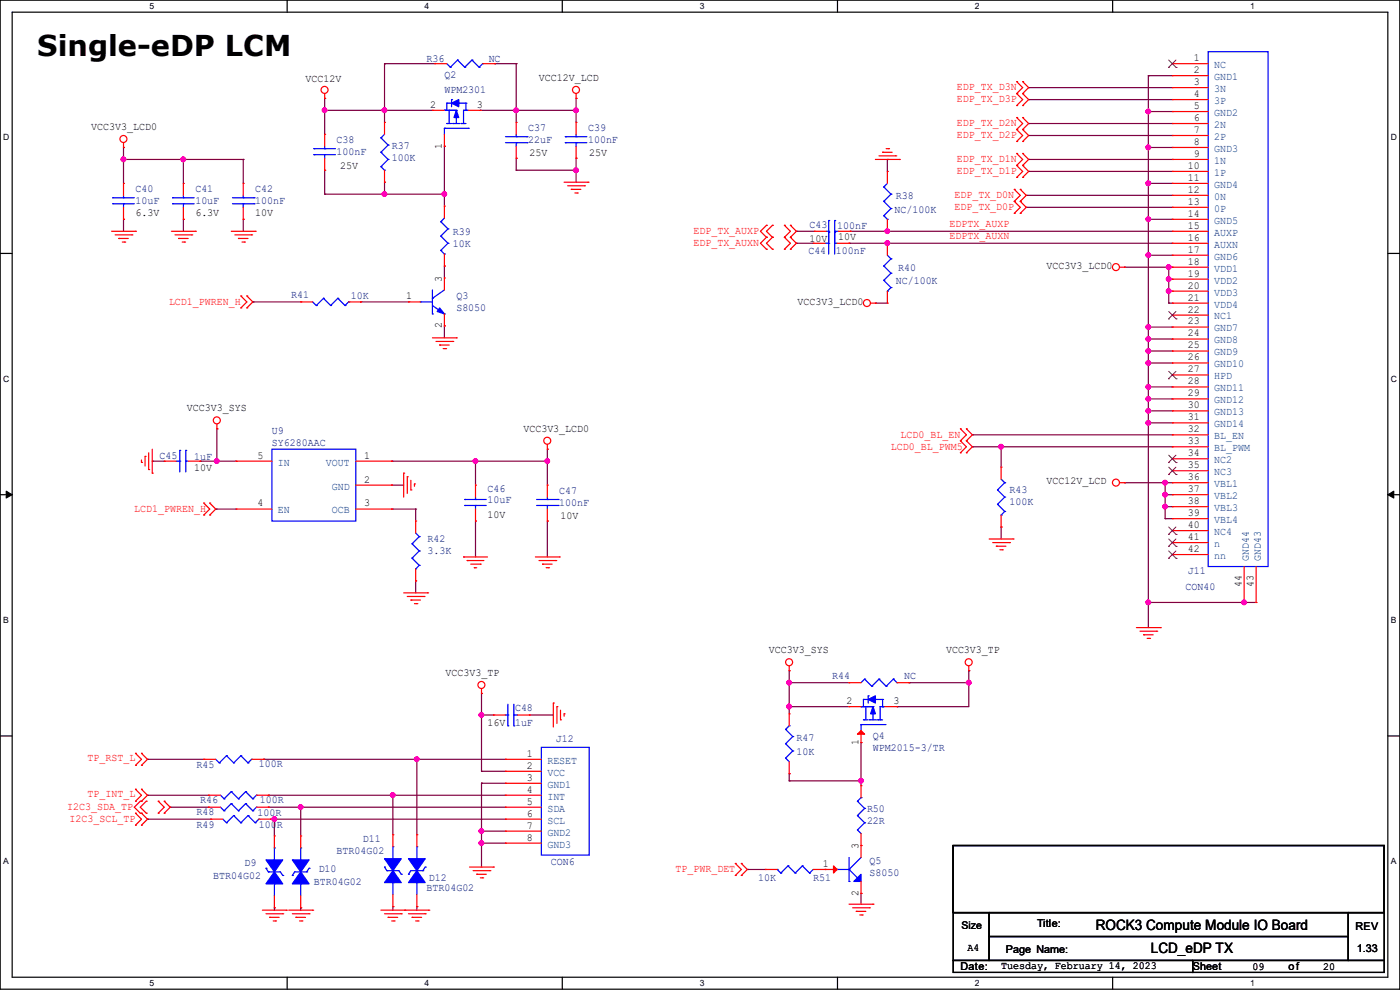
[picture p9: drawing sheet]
<svg xmlns="http://www.w3.org/2000/svg" width="297mm" height="210mm" viewBox="0 0 297 210" stroke-linecap="round" stroke-linejoin="round" font-family="sans-serif">
<path d="M0 0h297v209.8h-297zM2.6 2.6h291.8v204.7h-291.8z" fill="none" stroke="#000" stroke-width=".25"/>
<g fill="#fff">
<path d="M31.7 .3h1v2h-1z"/>
<path d="M31.7 207.6h1v1.9h-1z"/>
</g>
<path d="M60.9 0v2.6M60.9 207.3v2.5" fill="none" stroke="#000" stroke-width=".25"/>
<g fill="#fff">
<path d="M90.1 .3h1v2h-1z"/>
<path d="M90.1 207.6h1v1.9h-1z"/>
</g>
<path d="M119.3 0v2.6M119.3 207.3v2.5" fill="none" stroke="#000" stroke-width=".25"/>
<g fill="#fff">
<path d="M148.5 .3h.9v2h-.9z"/>
<path d="M148.5 207.6h.9v1.9h-.9z"/>
</g>
<path d="M177.7 0v2.6M177.7 207.3v2.5" fill="none" stroke="#000" stroke-width=".25"/>
<g fill="#fff">
<path d="M206.8 .3h1v2h-1z"/>
<path d="M206.8 207.6h1v1.9h-1z"/>
</g>
<path d="M236.1 0v2.6M236.1 207.3v2.5" fill="none" stroke="#000" stroke-width=".25"/>
<g fill="#fff">
<path d="M265.2 .3h1v2h-1z"/>
<path d="M265.2 207.6h1v1.9h-1z"/>
<path d="M.7 28.2h1.2v1.9h-1.2z"/>
<path d="M295.1 28.2h1.2v1.9h-1.2z"/>
<path d="M.7 79.3h1.2v2h-1.2z"/>
<path d="M295.1 79.3h1.2v2h-1.2z"/>
</g>
<path d="M0 53.8h2.6M294.4 53.8h2.6" fill="none" stroke="#000" stroke-width=".25"/>
<g fill="#fff">
<path d="M.7 130.5h1.2v2h-1.2z"/>
<path d="M295.1 130.5h1.1v2h-1.1z"/>
</g>
<path d="M0 104.9h2.6M294.4 104.9h2.6" fill="none" stroke="#000" stroke-width=".25"/>
<path d="M1.3 104.2l1.3 .7-1.3 .8zM294.4 104.9l1.3-.7v1.5z" fill="#000" stroke="#000" stroke-width=".21"/>
<g fill="#fff">
<path d="M.7 181.7h1.2v2h-1.2z"/>
<path d="M295.1 181.7h1.1v2h-1.1z"/>
</g>
<path d="M0 156.1h2.6M294.4 156.1h2.6M202.2 179.4h91.5v14.2h-91.5zM202.2 193.6h7.6v10.2h-7.6zM209.8 193.6h76.2v5.1h-76.2zM209.8 198.7h76.2v5.1h-76.2zM286 193.6h7.7v10.2h-7.7zM202.2 203.8h50.8v2.5h-50.8zM253 203.8h40.7v2.5h-40.7z" fill="none" stroke="#000" stroke-width=".25"/>
<g fill="none" stroke="#800040" stroke-width=".25">
<path d="M81.6 13.5h.1M81.6 13.5v12.5M81.6 13.5h10.6M104.9 13.5h.1M104.9 13.5h4.6M109.5 13.5h.1M109.5 13.5v12.5M218.2 18.6h.1M218.2 18.6h30.5M243.6 16h.1M243.6 16h5.1M243.6 16v117.1"/>
<path d="M26.2 31.3h.1M26.2 33.8h.1M26.2 31.3v7.6M26.2 33.8h25.4M38.9 33.8h.1M38.9 33.8v5.1M51.6 33.8h.1M51.6 33.8v5.1M68.9 36.1h.1M68.9 20.9h.1M68.9 23.4h.1M68.9 20.9v7.6"/>
<path d="M68.9 36.1v5.1M68.9 23.4h22.8M81.6 38.7h.1M81.6 23.4h.1M81.6 38.7v2.5M94.3 31h.1M94.3 31v12.7M101.9 23.4h.1M101.9 23.4h20.3M109.5 36.1h.1M109.5 23.4h.1M109.5 33.6h.1"/>
<path d="M109.5 36.1h12.7M109.5 33.6v2.5M122.2 33.6h.1M122.2 20.9h.1M122.2 23.4h.1M122.2 36.1h.1M122.2 20.9v5.1M122.2 33.6v5.1M188.3 33.8h.1M188.3 33.8v2.6M218.2 33.8h.1M218.2 36.4h.1"/>
<path d="M218.2 26.2h.1M218.2 28.7h.1M218.2 21.1h.1M218.2 33.8h30.5M218.2 36.4h30.5M218.2 26.2h30.5M218.2 28.7h30.5M218.2 21.1h30.5M243.6 38.9h.1M243.6 31.3h.1M243.6 23.7h.1M243.6 38.9h5.1"/>
<path d="M243.6 31.3h5.1M243.6 23.7h5.1M26.2 46.5h.1M26.2 46.5v2.6M38.9 46.5h.1M38.9 46.5v2.6M51.6 46.5h.1M51.6 46.5v2.6M68.9 41.2h.1M68.9 41.2h25.4M81.6 41.2h.1M94.3 41.2h.1"/>
<path d="M94.3 56.4h.1M94.3 56.4v2.6M169 51.6h.1M169 49.1h.1M169 49.1h3.8M169 51.6h3.5M180.1 51.6h.1M180.1 51.6h68.6M180.4 49.1h.1M180.4 49.1h68.3M188.3 49.1h.1M188.3 51.6h.1"/>
<path d="M217.7 41.4h.1M217.7 44h.1M217.7 41.4h31M217.7 44h31M238.5 56.7h.1M238.5 56.7h10.2M243.6 54.1h.1M243.6 46.5h.1M243.6 54.1h5.1M243.6 46.5h5.1M247.9 56.7h.1M247.9 59.2h.1"/>
<path d="M247.9 56.7v7.6M247.9 59.2h.8M53.6 64.1h.1M53.6 64.1h10.2M76.5 64.1h.1M76.5 64.1h10.2M94.3 69.1h.1M94.3 69.1v2.6M185.7 64.3h.1M185.7 64.3h2.6M243.6 77h.1M243.6 74.5h.1"/>
<path d="M243.6 71.9h.1M243.6 69.4h.1M243.6 77h5.1M243.6 74.5h5.1M243.6 71.9h5.1M243.6 69.4h5.1M247.9 61.8h.1M247.9 64.3h.1M247.9 64.3h.8M247.9 61.8h.8M32.3 97.8h.1M32.3 97.8h2.5"/>
<path d="M42.5 97.8h.1M42.5 97.8h7.6M46 91h.1M46 97.8h.1M46 91v6.8M83.1 97.8h.1M83.1 97.8h33M100.9 97.8h.1M100.9 97.8v5.1M116.1 95.3h.1M116.1 97.8h.1M116.1 95.3v7.6"/>
<path d="M206.3 94.8h.1M206.3 92.2h.1M206.3 94.8h42.4M206.3 92.2h42.4M212.4 94.8h.1M212.4 94.8v4.3M243.6 89.7h.1M243.6 87.2h.1M243.6 84.6h.1M243.6 82.1h.1M243.6 89.7h5.1M243.6 87.2h5.1"/>
<path d="M243.6 84.6h5.1M243.6 82.1h5.1M45.8 108h.1M45.8 108h4.3M83.1 108h.1M83.1 102.9h.1M83.1 108h5.1M83.1 102.9h2.5M88.2 108h.1M88.2 108v2.5M100.9 110.5h.1M100.9 110.5v7.7"/>
<path d="M116.1 110.5h.1M116.1 110.5v7.7M212.4 111.8h.1M212.4 111.8v2.5M238.5 102.4h.1M238.5 102.4h10.2M247.2 102.4h.1M247.2 104.9h.1M247.2 107.5h.1M247.2 110h.1M247.2 102.4v7.6M247.2 104.9h1.5"/>
<path d="M247.2 107.5h1.5M247.2 110h1.5M88.2 123.2h.1M88.2 123.2v2.6M243.6 127.8h.1M243.6 127.8h22.9M263.9 127.8h.1M102.2 147.1h.1M102.2 151.7h.1M102.2 147.1v16.5M102.2 151.7h2.5M112.3 151.7h.1"/>
<path d="M112.3 151.7h5.1M167.4 144.8h.1M167.4 142.3h.1M167.4 149.9h.1M167.4 144.8h12.7M167.4 142.3v9.1M167.4 149.9h12.7M182.7 157.5h.1M182.7 157.5v9.2M190.3 149.9h.1M192.8 144.8h.1M192.8 144.8h12.7"/>
<path d="M205.5 144.8h.1M205.5 142.3h.1M205.5 142.3v7.6h-15.2M31.3 161.1h.1M31.3 168.7h.1M31.3 173.8h.1M31.3 161.1h11.9M31.3 168.7h12.9M31.3 173.8h13.4M36.1 171.2h.1M36.1 171.2h8.1M55.9 161.1h.1"/>
<path d="M55.9 161.1h51.3M56.9 171.2h.1M56.9 168.7h.1M56.9 168.7h50.3M56.9 171.2h50.3M57.4 173.8h.1M57.4 173.8h49.8M58.2 173.8h.1M58.2 173.8v3.5M63.8 171.2h.1M63.8 171.2v6.1M83.4 168.7h.1"/>
<path d="M83.4 168.7v8.4M88.4 161.1h.1M88.4 161.1v16M102.2 166.2h.1M102.2 163.6h.1M102.2 178.9h.1M102.2 176.3h.1M102.2 166.2v17.7M102.2 166.2h5M102.2 163.6h5M102.2 178.9h5M102.2 176.3h5"/>
<path d="M167.4 164.1h.1M167.4 165.7h.1M167.4 164.1v1.6M167.4 165.7h15.3M182.7 165.7h.1M58.2 192.6h.1M58.2 192.6v.5M63.8 192.6h.1M63.8 192.6v.5M83.4 192.3h.1M83.4 192.3v.8M88.4 192.3h.1"/>
<path d="M88.4 192.3v.8M158.5 184.4h.1M158.5 184.4h3.8M182.7 189.5h.1M182.7 189.5v2.3"/>
</g>
<g fill="#f0f" stroke="#f0f" stroke-width=".25">
<circle cx="26.2" cy="33.8" r=".49"/>
<circle cx="38.9" cy="33.8" r=".49"/>
<circle cx="188.2" cy="49" r=".49"/>
<circle cx="188.2" cy="51.6" r=".49"/>
<circle cx="247.2" cy="102.4" r=".49"/>
<circle cx="247.2" cy="107.5" r=".49"/>
<circle cx="247.2" cy="104.9" r=".49"/>
<circle cx="243.6" cy="127.8" r=".49"/>
<circle cx="243.6" cy="89.7" r=".49"/>
<circle cx="243.6" cy="87.1" r=".49"/>
<circle cx="243.6" cy="84.6" r=".49"/>
<circle cx="243.6" cy="82.1" r=".49"/>
<circle cx="243.6" cy="77" r=".49"/>
<circle cx="243.6" cy="74.4" r=".49"/>
<circle cx="243.6" cy="71.9" r=".49"/>
<circle cx="243.6" cy="69.4" r=".49"/>
<circle cx="243.6" cy="54.1" r=".49"/>
<circle cx="243.6" cy="46.5" r=".49"/>
<circle cx="243.6" cy="38.9" r=".49"/>
<circle cx="243.6" cy="31.3" r=".49"/>
<circle cx="243.6" cy="23.6" r=".49"/>
<circle cx="212.4" cy="94.8" r=".49"/>
<circle cx="46" cy="97.8" r=".49"/>
<circle cx="116.1" cy="97.8" r=".49"/>
<circle cx="100.9" cy="97.8" r=".49"/>
<circle cx="263.9" cy="127.8" r=".49"/>
<circle cx="122.2" cy="36.1" r=".49"/>
<circle cx="94.3" cy="41.2" r=".49"/>
<circle cx="81.6" cy="23.4" r=".49"/>
<circle cx="68.9" cy="23.4" r=".49"/>
<circle cx="81.6" cy="41.2" r=".49"/>
<circle cx="122.2" cy="23.4" r=".49"/>
<circle cx="109.5" cy="23.4" r=".49"/>
<circle cx="102.1" cy="176.3" r=".49"/>
<circle cx="102.1" cy="178.8" r=".49"/>
<circle cx="88.4" cy="161.1" r=".49"/>
<circle cx="58.2" cy="173.8" r=".49"/>
<circle cx="167.4" cy="149.9" r=".49"/>
<circle cx="167.4" cy="144.8" r=".49"/>
<circle cx="205.5" cy="144.8" r=".49"/>
<circle cx="182.6" cy="165.6" r=".49"/>
<circle cx="63.8" cy="171.2" r=".49"/>
<circle cx="83.3" cy="168.7" r=".49"/>
<circle cx="102.1" cy="151.7" r=".49"/>
<circle cx="247.9" cy="56.7" r=".49"/>
<circle cx="247.9" cy="61.7" r=".49"/>
<circle cx="247.9" cy="59.2" r=".49"/>
</g>
<g fill="none" stroke="#f00" stroke-width=".25">
<path d="M68.9 19.9v1M92.2 13.5h.1M92.2 13.5h2.6M102.4 13.5h2.5M104.9 13.5h.1M122.2 19.9v1M215.7 17.3h.1M215.7 19.9h.1M215.7 17.3l1.3 1.3-1.3 1.3M215.7 19.9l1.3 1.2-1.3 1.3M217 19.9h.1M217 17.3h.1"/>
<path d="M217 17.3l1.2 1.3-1.2 1.3M217 19.9l1.2 1.2-1.2 1.3M248.7 13.5h.1M248.7 16h.1M248.7 18.6h.1M248.7 13.5h7.6M248.7 16h7.6M248.7 18.6h7.6M26.2 31.3h.1M26.2 38.9h.1M26.2 30.3v1M26.2 38.9v2.5"/>
<path d="M38.9 38.9h.1M38.9 38.9v2.5M51.6 38.9h.1M51.6 38.9v2.5M68.9 20.9h.1M68.9 28.5h.1M68.9 36.1h.1M68.9 28.5v2.5M68.9 33.6v2.5M81.6 26h.1M81.6 38.7h.1M81.6 26v2.5"/>
<path d="M81.6 36.1v2.6M91.7 23.4h.1M91.7 23.4h2.6M94.3 31h.1M94.3 28.5v2.5M99.4 23.4h2.5M101.9 23.4h.1M109.5 26h.1M109.5 33.6h.1M109.5 26v2.5M109.5 31v2.6M119.7 38.7h5.1"/>
<path d="M120.4 39.4h3.6M122.2 20.9h.1M122.2 26h.1M122.2 33.6h.1M122.2 26v2.5M122.2 31v2.6M124 39.4h.1M124.8 38.7h.1M185.7 33.8h5.1M186.5 33.1h3.5M187.2 32.3h.1M187.2 32.3h2.1"/>
<path d="M188 31.5h.5M188.3 36.4h.1M188.3 36.4v2.5M188.5 31.5h.1M190 33.1h.1M190.8 33.8h.1M215.7 22.4h.1M215.7 24.9h.1M215.7 27.5h.1M215.7 30h.1M215.7 32.6h.1M215.7 35.1h.1"/>
<path d="M215.7 37.6h.1M215.7 24.9l1.3 1.3-1.3 1.3M215.7 27.5l1.3 1.2-1.3 1.3M215.7 32.6l1.3 1.2-1.3 1.3M215.7 35.1l1.3 1.3-1.3 1.2M217 22.4h.1M217 27.5h.1M217 24.9h.1M217 30h.1M217 35.1h.1M217 32.6h.1M217 37.6h.1"/>
<path d="M217 24.9l1.2 1.3-1.2 1.3M217 27.5l1.2 1.2-1.2 1.3M217 32.6l1.2 1.2-1.2 1.3M217 35.1l1.2 1.3-1.2 1.2M248.7 21.1h.1M248.7 23.7h.1M248.7 26.2h.1M248.7 28.7h.1M248.7 31.3h.1M248.7 33.8h.1M248.7 36.4h.1M248.7 38.9h.1"/>
<path d="M248.7 33.8h7.6M248.7 21.1h7.6M248.7 23.7h7.6M248.7 26.2h7.6M248.7 28.7h7.6M248.7 31.3h7.6M248.7 36.4h7.6M248.7 38.9h7.6M23.7 49.1h5M24.4 49.8h3.6M25.2 50.6h.1M25.2 50.6h2"/>
<path d="M26 51.4h.5M26.2 46.5h.1M26.2 44v2.5M26.5 51.4h.1M28 49.8h.1M28.7 49.1h.1M36.4 49.1h5M37.1 49.8h3.6M37.9 50.6h.1M37.9 50.6h2M38.7 51.4h.5M38.9 46.5h.1"/>
<path d="M38.9 44v2.5M39.2 51.4h.1M40.7 49.8h.1M41.4 49.1h.1M49.1 49.1h5M49.8 49.8h3.6M50.6 50.6h.1M50.6 50.6h2M51.4 51.4h.5M51.6 46.5h.1M51.6 44v2.5M51.9 51.4h.1"/>
<path d="M53.4 49.8h.1M54.1 49.1h.1M94.3 43.7h.1M94.3 56.4h.1M94.3 59h.1M94.3 43.7v2.6M94.3 53.9v2.5M94.3 59v2.5M121.2 40.2h.1M121.2 40.2h2M122 40.9h.5M122.5 40.9h.1"/>
<path d="M162.6 50.3h.1M162.6 47.8h.1M162.6 52.9h.1M162.6 47.8l-1.3 1.3 1.3 1.2M162.6 50.3l-1.3 1.3 1.3 1.3M163.9 50.3h.1M163.9 47.8h.1M163.9 52.9h.1M163.9 47.8l-1.3 1.3 1.3 1.2M163.9 50.3l-1.3 1.3 1.3 1.3M166.4 50.3h.1M166.4 47.8h.1"/>
<path d="M166.4 52.9h.1M166.4 47.8l1.3 1.3-1.3 1.2M166.4 50.3l1.3 1.3-1.3 1.3M167.7 47.8h.1M167.7 50.3h.1M167.7 52.9h.1M167.7 47.8l1.3 1.3-1.3 1.2M167.7 50.3l1.3 1.3-1.3 1.3M172.5 51.6h.1M172.5 51.6h2.5M172.8 49.1h.1M172.8 49.1h2.5"/>
<path d="M177.6 51.6h2.5M177.8 49.1h2.6M180.1 51.6h.1M180.4 49.1h.1M188.3 49.1h.1M188.3 51.6h.1M188.3 46.5v2.6M188.3 51.6v2.5M215.2 40.2h.1M215.2 42.7h.1M215.2 45.3h.1M215.2 40.2l1.3 1.2-1.3 1.3"/>
<path d="M215.2 42.7l1.3 1.3-1.3 1.3M216.5 42.7h.1M216.5 40.2h.1M216.5 45.3h.1M216.5 40.2l1.2 1.2-1.2 1.3M216.5 42.7l1.2 1.3-1.2 1.3M237.5 56.7h1M238.5 56.7h.1M248.7 41.4h.1M248.7 44h.1M248.7 46.5h.1M248.7 49.1h.1"/>
<path d="M248.7 51.6h.1M248.7 54.1h.1M248.7 56.7h.1M248.7 59.2h.1M248.7 49.1h7.6M248.7 56.7h7.6M248.7 51.6h7.6M248.7 41.4h7.6M248.7 44h7.6M248.7 46.5h7.6M248.7 54.1h7.6M248.7 59.2h7.6"/>
<path d="M51.1 62.8h.1M51.1 65.3h.1M51.1 62.8l1.3 1.3-1.3 1.2M52.4 65.3h.1M52.4 62.8h.1M52.4 62.8l1.2 1.3-1.2 1.2M63.8 64.1h.1M63.8 64.1h2.5M74 64.1h2.5M76.5 64.1h.1M86.7 64.1h.1M86.7 64.1h2.5"/>
<path d="M91.7 71.7h5.1M92.5 72.4h3.6M93.3 73.2h.1M93.3 73.2h2M94 74h.5M94.3 69.1h.1M94.3 66.6v2.5M94.5 74h.1M96.1 72.4h.1M96.8 71.7h.1M184.7 64.3h1M185.7 64.3h.1"/>
<path d="M188.3 64.3h.1M188.3 61.8v2.5M248.7 61.8h.1M248.7 64.3h.1M248.7 66.8h.1M248.7 69.4h.1M248.7 71.9h.1M248.7 74.5h.1M248.7 77h.1M248.7 79.5h.1M248.7 64.3h7.6M248.7 61.8h7.6"/>
<path d="M248.7 66.8h7.6M248.7 69.4h7.6M248.7 71.9h7.6M248.7 74.5h7.6M248.7 77h7.6M248.7 79.5h7.6M30 98.1h.1M30 97.6v.5M30.8 96.8h.1M30.8 96.8v2M31.5 99.6h.1M31.5 96.1v3.5"/>
<path d="M32.3 95.3v5.1M34.8 97.8h.1M34.8 97.8h2.6M39.9 97.8h2.6M42.5 97.8h.1M46 91h.1M46 90v1M50.1 97.8h.1M50.1 97.8h7.6M75.5 97.8h7.6M83.1 97.8h.1M116.1 95.3h.1"/>
<path d="M116.1 94.3v1M203.8 93.5h.1M203.8 96.1h.1M203.8 91h.1M203.8 93.5l1.2 1.3-1.2 1.3M203.8 91l1.2 1.2-1.2 1.3M205 96.1h.1M205 93.5h.1M205 91h.1M205 93.5l1.3 1.3-1.3 1.3M205 91l1.3 1.2-1.3 1.3M212.4 99.1h.1"/>
<path d="M212.4 99.1v2.5M248.7 82.1h.1M248.7 84.6h.1M248.7 87.2h.1M248.7 89.7h.1M248.7 92.2h.1M248.7 94.8h.1M248.7 97.3h.1M248.7 99.9h.1M248.7 82.1h7.6M248.7 84.6h7.6M248.7 87.2h7.6"/>
<path d="M248.7 89.7h7.6M248.7 92.2h7.6M248.7 94.8h7.6M248.7 97.3h7.6M248.7 99.9h7.6M32.3 100.4h.1M43.2 106.7h.1M43.2 109.3h.1M43.2 106.7l1.3 1.3-1.3 1.3M44.5 109.3h.1M44.5 106.7h.1M44.5 106.7l1.3 1.3-1.3 1.3"/>
<path d="M50.1 108h.1M50.1 108h7.6M75.5 108h7.6M75.5 102.9h7.6M83.1 108h.1M83.1 102.9h.1M85.6 100.4h.1M85.6 100.4v5.1M86.4 101.1h.1M86.4 101.1v3.6M87.2 103.9h.1M87.2 101.9v2"/>
<path d="M87.9 102.7h.1M87.9 102.7v.5M88.2 110.5h.1M88.2 110.5v2.6M98.3 118.2h.1M98.3 118.2h5.1M99.1 118.9h.1M99.1 118.9h3.6M99.9 119.7h2M100.9 102.9h.1M100.9 110.5h.1M100.9 102.9v2.6"/>
<path d="M100.9 108v2.5M101.9 119.7h.1M113.6 118.2h5.1M114.3 118.9h3.6M115.1 119.7h.1M115.1 119.7h2M116.1 102.9h.1M116.1 110.5h.1M116.1 102.9v2.6M116.1 108v2.5M117.9 118.9h.1M118.7 118.2h.1"/>
<path d="M209.8 114.3h5.1M210.6 115.1h3.6M211.4 115.9h.1M211.4 115.9h2M212.1 116.6h.5M212.4 111.8h.1M212.4 109.3v2.5M212.6 116.6h.1M214.2 115.1h.1M214.9 114.3h.1M237.5 102.4h1M238.5 102.4h.1"/>
<path d="M248.7 102.4h.1M248.7 104.9h.1M248.7 107.5h.1M248.7 110h.1M248.7 112.6h.1M248.7 115.1h.1M248.7 117.6h.1M248.7 102.4h7.6M248.7 115.1h7.6M248.7 104.9h7.6M248.7 107.5h7.6M248.7 110h7.6"/>
<path d="M248.7 112.6h7.6M248.7 117.6h7.6M85.6 125.8h5.1M86.4 126.5h3.6M87.2 127.3h.1M87.2 127.3h2M87.9 128.1h.5M88.2 123.2h.1M88.2 120.7v2.5M88.4 128.1h.1M90 126.5h.1M90.7 125.8h.1"/>
<path d="M100.6 120.4h.1M100.6 120.4h.5M115.9 120.4h.5M116.4 120.4h.1M241.1 133.1h5.1M241.9 133.9h3.5M242.6 134.7h.1M242.6 134.7h2M243.4 135.4h.5M243.9 135.4h.1M245.4 133.9h.1M246.2 133.1h.1"/>
<path d="M263.9 127.8h.1M263.9 120.2v7.6M266.5 127.8h.1M266.5 120.2v7.6M28.7 159.8h.1M28.7 159.8l1.3 1.3-1.3 1.2M30 159.8h.1M30 159.8l1.3 1.3-1.3 1.2M102.2 147.1h.1M102.2 146.1v1M104.7 151.7h.1M104.7 151.7h2.5"/>
<path d="M109.8 151.7h2.5M112.3 151.7h.1M117.4 149.1h.1M117.4 149.1v5.1M118.2 149.9h.1M118.2 149.9v3.6M118.9 152.7h.1M118.9 150.7v2M119.7 151.4h.1M119.7 151.4v.5M167.4 142.3h.1M167.4 151.4h.1"/>
<path d="M167.4 141.3v1M167.4 151.4v2.6M180.1 149.9h.1M180.1 144.8h.1M180.1 149.9h2.6M180.1 144.8h2.6M182.7 157.5h.1M182.7 155v2.5M187.7 149.9h2.6M190.3 149.9h.1M190.3 144.8h2.5M192.8 144.8h.1"/>
<path d="M205.5 142.3h.1M205.5 141.3v1M28.7 170h.1M28.7 167.4h.1M28.7 175h.1M28.7 172.5h.1M28.7 162.3h.1M28.7 167.4l1.3 1.3-1.3 1.3M28.7 172.5l1.3 1.3-1.3 1.2M29.8 172.5h.1M29.8 170h.1M29.8 170l-1.3 1.2 1.3 1.3"/>
<path d="M30 167.4h.1M30 170h.1M30 172.5h.1M30 175h.1M30 162.3h.1M30 167.4l1.3 1.3-1.3 1.3M30 172.5l1.3 1.3-1.3 1.2M31 172.5h.1M31 170h.1M31 170l-1.2 1.2 1.2 1.3M33.6 172.5h.1M33.6 170h.1"/>
<path d="M33.6 170l1.2 1.2-1.2 1.3M34.8 170h.1M34.8 172.5h.1M34.8 170l1.3 1.2-1.3 1.3M43.2 161.1h.1M43.2 161.1h2.6M44.2 171.2h.1M44.2 168.7h.1M44.2 171.2h2.6M44.2 168.7h2.6M44.7 173.8h.1M44.7 173.8h2.6"/>
<path d="M53.4 161.1h2.5M54.4 171.2h2.5M54.4 168.7h2.5M54.9 173.8h2.5M55.9 161.1h.1M56.9 171.2h.1M56.9 168.7h.1M57.4 173.8h.1M58.2 177.3h.1M58.2 177.3v2.6M63.8 177.3h.1M63.8 177.3v2.6"/>
<path d="M83.4 177.1h.1M83.4 177.1v2.5M88.4 177.1h.1M88.4 177.1v2.5M107.2 161.1h.1M107.2 163.6h.1M107.2 166.2h.1M107.2 168.7h.1M107.2 171.2h.1M107.2 173.8h.1M107.2 176.3h.1M107.2 178.9h.1"/>
<path d="M107.2 171.2h7.7M107.2 168.7h7.7M107.2 161.1h7.7M107.2 163.6h7.7M107.2 166.2h7.7M107.2 173.8h7.7M107.2 176.3h7.7M107.2 178.9h7.7M167.4 164.1h.1M167.4 161.6v2.5M182.7 179.4h.1M182.7 166.7h.1"/>
<path d="M182.7 166.7v2.5M182.7 176.8v5.1M55.7 193.1h5M56.4 193.8h3.6M57.2 194.6h.1M57.2 194.6h2M58 195.4h.5M58.2 192.6h.1M58.2 190v2.6M58.5 195.4h.1M60 193.8h.1M60.7 193.1h.1"/>
<path d="M61.3 193.1h5M62 193.8h3.6M62.8 194.6h.1M62.8 194.6h2M63.5 195.4h.6M63.8 192.6h.1M63.8 190v2.6M64.1 195.4h.1M65.6 193.8h.1M66.3 193.1h.1M80.8 193.1h10.2M81.6 193.8h3.5"/>
<path d="M82.3 194.6h.1M82.3 194.6h2.1M83.1 195.4h.5M83.4 192.3h.1M83.4 189.8v2.5M83.6 195.4h.1M85.1 193.8h.1M85.9 193.1h.1M86.7 193.8h3.5M87.4 194.6h.1M87.4 194.6h2.1M88.2 195.4h.5"/>
<path d="M88.4 192.3h.1M88.4 189.8v2.5M88.7 195.4h.1M90.2 193.8h.1M91 193.1h.1M99.6 183.9h5.1M100.4 184.7h3.5M101.1 185.5h.1M101.1 185.5h2.1M101.9 186.2h.5M102.4 186.2h.1M103.9 184.7h.1"/>
<path d="M104.7 183.9h.1M156 185.7h.1M156 183.2h.1M156 183.2l1.3 1.2-1.3 1.3M157.3 183.2h.1M157.3 185.7h.1M157.3 183.2l1.2 1.2-1.2 1.3M162.3 184.4h.1M162.3 184.4h2.6M172.5 184.4h5.1M175 184.4h.1M180.1 191.8h5.1"/>
<path d="M180.9 192.6h3.5M181.7 193.3h.1M181.7 193.3h2M182.4 194.1h.5M182.7 189.5h.1M182.7 187v2.5M182.9 194.1h.1M184.4 192.6h.1M185.2 191.8h.1"/>
<circle cx="68.9" cy="19.1" r=".74"/>
<circle cx="122.2" cy="19.1" r=".74"/>
<circle cx="26.2" cy="29.5" r=".74"/>
<circle cx="236.7" cy="56.7" r=".74"/>
<circle cx="183.9" cy="64.3" r=".74"/>
<circle cx="46" cy="89.2" r=".74"/>
<circle cx="116.1" cy="93.5" r=".74"/>
<circle cx="236.7" cy="102.4" r=".74"/>
<circle cx="102.1" cy="145.3" r=".74"/>
<circle cx="167.4" cy="140.5" r=".74"/>
<circle cx="205.5" cy="140.5" r=".74"/>
</g>
<g fill="none" stroke="#00f" stroke-width=".25">
<path d="M94.8 13.5l.7 .8M95.5 14.3h.1M97.1 12.7h.1M97.1 12.7l-1.6 1.6M97.1 12.7l1.5 1.6M98.6 14.3h.1M100.1 12.7h.1M100.1 12.7l-1.5 1.6M100.1 12.7l1.5 1.6M101.6 14.3h.1M102.4 13.5h.1M102.4 13.5l-.8 .8"/>
<path d="M256.3 11h12.7v109.2h-12.7zM66.6 32.8h.1M66.6 31.5h.1M66.6 32.8h4.6M66.6 31.5h4.6M68.9 31.5h.1M68.9 32.8h.1M68.9 31v.5M68.9 32.8v.8M80.8 29.3h.1M80.8 32.3h.1M80.8 35.3h.1"/>
<path d="M80.8 29.3l1.5 1.5M80.8 32.3l1.5 1.5M80.8 35.3l.8 .8M81.6 36.1h.1M81.6 28.5l-.8 .8M82.3 30.8h.1M82.3 33.8h.1M82.3 30.8l-1.5 1.5M82.3 33.8l-1.5 1.5M94.3 23.4h.1M94.3 27.2h.1M94.3 23.4h2.5"/>
<path d="M94.3 27.2v1.3M94.3 27.2h5.1M94.8 26.2h.1M94.8 21.9h.1M94.8 23.4h.1M94.8 26.2h1M94.8 21.9h1M94.8 21.9v1.5M95.3 23.4h.1M95.3 23.4v2.8M95.8 21.1h.1M95.8 21.1v1.5"/>
<path d="M96.1 26.2h.1M96.1 26.2h1.5M96.8 23.4h.1M96.8 24.7h.1M96.8 23.4v1M96.8 24.7v1.5M97.3 21.9h.1M97.3 21.9h1.5M97.8 26.2h.1M97.8 26.2h1M98.3 26.2h.1M98.3 23.4h.1"/>
<path d="M98.3 23.4h1.1M98.3 23.4v2.8M98.8 23.4h.1M98.8 21.9h.1M98.8 21.9v1.5M99.4 27.2h.1M107.2 30.3h4.6M107.2 29h4.6M109.5 29h.1M109.5 30.3h.1M109.5 28.5v.5M109.5 30.3v.7"/>
<path d="M111.8 30.3h.1M111.8 29h.1M119.9 30.3h.1M119.9 29h.1M119.9 30.3h4.6M119.9 29h4.6M122.2 29h.1M122.2 30.3h.1M122.2 28.5v.5M122.2 30.3v.7M187.5 39.7h.1M187.5 39.7l1.5 1.5"/>
<path d="M188.3 38.9l-.8 .8M23.9 43.2h.1M23.9 42h.1M23.9 43.2h4.6M23.9 42h4.6M26.2 42h.1M26.2 43.2h.1M26.2 41.4v.6M26.2 43.2v.8M36.6 43.2h.1M36.6 42h.1M36.6 43.2h4.6"/>
<path d="M36.6 42h4.6M38.9 42h.1M38.9 43.2h.1M38.9 41.4v.6M38.9 43.2v.8M49.3 43.2h4.6M49.3 42h4.6M51.6 42h.1M51.6 43.2h.1M51.6 41.4v.6M51.6 43.2v.8M53.9 43.2h.1"/>
<path d="M53.9 42h.1M93.5 47h.1M93.5 50.1h.1M93.5 53.1h.1M93.5 47l1.5 1.6M93.5 50.1l1.5 1.5M93.5 53.1l.8 .8M94.3 53.9h.1M94.3 46.3l-.8 .7M95 48.6h.1M95 51.6h.1M95 48.6l-1.5 1.5"/>
<path d="M95 51.6l-1.5 1.5M175 51.6h.8M175.3 49.1h.5M175.8 49.1h.1M175.8 46.8h.1M175.8 49.3h.1M175.8 51.6h.1M175.8 46.8v7.1M177.1 46.8h.1M177.1 49.1h.1M177.1 51.6h.1M177.1 49.3h.1"/>
<path d="M177.1 49.1h.7M177.1 46.8v7.1M177.1 51.6h.5M187.5 42.7h.1M187.5 45.8h.1M187.5 56.4h.1M187.5 59.5h.1M187.5 42.7l1.5 1.5M187.5 45.8l.8 .7M187.5 56.4l1.5 1.6M187.5 59.5l1.5 1.5M188.3 46.5h.1"/>
<path d="M188.3 54.1l.7 .8M189 41.2h.1M189 44.2h.1M189 54.9h.1M189 58h.1M189 41.2l-1.5 1.5M189 44.2l-1.5 1.6M189 54.9l-1.5 1.5M189 58l-1.5 1.5M66.3 64.1l.8 .7M67.1 64.8h.1M68.6 63.3h.1"/>
<path d="M68.6 63.3l-1.5 1.5M68.6 63.3l1.5 1.5M70.1 64.8h.1M71.7 63.3h.1M71.7 63.3l-1.6 1.5M71.7 63.3l1.5 1.5M73.2 64.8h.1M74 64.1h.1M74 64.1l-.8 .7M89.2 64.1h.1M89.2 64.1h2.5M91.7 63.3h.1"/>
<path d="M91.7 66.6h.1M91.7 64.8l2.6 1.8M91.7 61.5v5.1M94.3 66.6h.1M94.3 61.5l-2.6 1.8M188.3 61.8h.1M189 61h.1M189 61l-.7 .8M37.4 97.8h.7M38.1 95.5h.1M38.1 97.8h.1M38.1 95.5v4.6"/>
<path d="M39.4 97.8h.1M39.4 95.5h.1M39.4 97.8h.5M39.4 95.5v4.6M57.7 95.3h17.8v15.2h-17.8zM87.4 115.4h.1M87.4 118.4h.1M87.4 115.4l1.5 1.5M87.4 118.4l1.5 1.5M88.2 113.1l.7 .7M88.9 113.8h.1M88.9 116.9h.1"/>
<path d="M88.9 119.9h.1M88.9 113.8l-1.5 1.6M88.9 116.9l-1.5 1.5M88.9 119.9l-.7 .8M98.6 107.2h.1M98.6 106h.1M98.6 107.2h4.6M98.6 106h4.6M100.9 106h.1M100.9 107.2h.1M100.9 105.5v.5M100.9 107.2v.8"/>
<path d="M113.8 107.2h4.6M113.8 106h4.6M116.1 106h.1M116.1 107.2h.1M116.1 105.5v.5M116.1 107.2v.8M118.4 107.2h.1M118.4 106h.1M211.6 103.9h.1M211.6 107h.1M211.6 103.9l1.5 1.6M211.6 107l1.5 1.5"/>
<path d="M212.4 109.3h.1M212.4 101.6l.7 .8M213.1 102.4h.1M213.1 105.5h.1M213.1 108.5h.1M213.1 102.4l-1.5 1.5M213.1 105.5l-1.5 1.5M213.1 108.5l-.7 .8M88.2 120.7h.1M107.2 151.7h.5M107.7 151.7h.1M107.7 154h.1"/>
<path d="M107.7 149.4v4.6M109 154h.1M109 151.7h.1M109 151.7h.8M109 149.4v4.6M114.9 158.5h10.1v22.9h-10.1zM166.7 157.8h.1M166.7 154.7h.1M166.7 157.8l1.5 1.5M166.7 154.7l1.5 1.6M167.4 154h.1M167.4 154l-.7 .7"/>
<path d="M168.2 159.3h.1M168.2 156.3h.1M168.2 159.3l-1.5 1.5M168.2 156.3l-1.5 1.5M182.7 149.9h.1M182.7 153.7h.1M182.7 149.9h2.5M182.7 153.7v1.3M182.7 153.7h5M183.2 152.7h.1M183.2 148.4h.1M183.2 149.9h.1"/>
<path d="M183.2 152.7h1M183.2 148.4h1M183.2 148.4v1.5M183.4 144.1h.1M183.4 144.1l-.7 .7M183.4 144.1l1.6 1.5M183.7 149.9h.1M183.7 149.9v2.8M184.2 147.6h.1M184.2 147.6v1.5M184.4 152.7h.1M184.4 152.7h1.6"/>
<path d="M185 145.6h.1M185.2 149.9h.1M185.2 151.2h.1M185.2 149.9v1M185.2 151.2v1.5M185.7 148.4h.1M185.7 148.4h1.5M186.2 152.7h.1M186.2 152.7h1M186.5 144.1h.1M186.5 144.1l-1.5 1.5M186.5 144.1l1.5 1.5"/>
<path d="M186.7 152.7h.1M186.7 149.9h.1M186.7 149.9h1M186.7 149.9v2.8M187.2 149.9h.1M187.2 148.4h.1M187.2 148.4v1.5M187.7 153.7h.1M188 145.6h.1M189.5 144.1h.1M189.5 144.1l-1.5 1.5M189.5 144.1l.8 .7"/>
<path d="M190.3 144.8h.1M45.8 161.1l.7 .7M46.5 161.8h.1M46.8 171.2l.7 .8M46.8 168.7l.7 .8M47.3 173.8l.7 .7M47.5 172h.1M47.5 169.5h.1M48 174.5h.1M48 160.3h.1M48 160.3l-1.5 1.5M48 160.3l1.6 1.5"/>
<path d="M49.1 170.5h.1M49.1 167.9h.1M49.1 170.5l-1.6 1.5M49.1 170.5l1.5 1.5M49.1 167.9l-1.6 1.6M49.1 167.9l1.5 1.6M49.6 173h.1M49.6 161.8h.1M49.6 173l-1.6 1.5M49.6 173l1.5 1.5M50.6 172h.1M50.6 169.5h.1"/>
<path d="M51.1 174.5h.1M51.1 160.3h.1M51.1 160.3l-1.5 1.5M51.1 160.3l1.5 1.5M52.1 170.5h.1M52.1 167.9h.1M52.1 170.5l-1.5 1.5M52.1 170.5l1.5 1.5M52.1 167.9l-1.5 1.6M52.1 167.9l1.5 1.6M52.6 173h.1M52.6 161.8h.1"/>
<path d="M52.6 173l-1.5 1.5M52.6 173l1.5 1.5M53.4 161.1h.1M53.4 161.1l-.8 .7M53.6 172h.1M53.6 169.5h.1M54.1 174.5h.1M54.4 171.2h.1M54.4 168.7h.1M54.4 171.2l-.8 .8M54.4 168.7l-.8 .8M54.9 173.8h.1"/>
<path d="M54.9 173.8l-.8 .7M58.2 179.9h.1M58.2 179.9v2.5M63.8 179.9h.1M63.8 179.9v2.5M83.4 179.6h.1M83.4 179.6v2.6M88.4 179.6h.1M88.4 179.6v2.6M166.7 160.8h.1M166.7 160.8l.7 .8M181.9 176.1h.1"/>
<path d="M181.9 173h.1M181.9 170h.1M181.9 173l1.5 1.5M181.9 170l1.5 1.5M181.9 176.1l.8 .7M182.7 169.2h.1M182.7 169.2l-.8 .8M183.4 174.5h.1M183.4 171.5h.1M183.4 174.5l-1.5 1.6M183.4 171.5l-1.5 1.5M56.4 184.2h.1"/>
<path d="M56.4 184.2l.5 .8M56.9 185h.1M56.9 185h2.6l.5 .7M58.2 187.5h.1M58.2 187.5v2.5M60 185.7h.1M62 185.7h.1M63.8 187.5h.1M63.8 187.5v2.5M65.1 185h.1M65.1 185h-2.6l-.5 .7M65.6 184.2h.1"/>
<path d="M65.6 184.2l-.5 .8M81.6 183.9h.1M81.6 183.9l.5 .8M82.1 184.7h.1M82.1 184.7h2.5l.5 .8M83.4 187.2h.1M83.4 187.2v2.6M85.1 185.5h.1M86.7 185.5h.1M88.4 187.2h.1M88.4 187.2v2.6M89.7 184.7h.1"/>
<path d="M89.7 184.7h-2.5l-.5 .8M90.2 183.9h.1M90.2 183.9l-.5 .8M164.9 184.4h.1M164.9 184.4l.8 .8M165.7 185.2h.1M167.2 183.7h.1M167.2 183.7l1.5 1.5M167.2 183.7l-1.5 1.5M168.7 185.2h.1M170.2 183.7h.1M170.2 183.7l1.5 1.5"/>
<path d="M170.2 183.7l-1.5 1.5M171.7 185.2h.1M172.5 184.4l-.8 .8M177.6 184.4h.1M177.6 184.4h2.5M180.1 184.4h.1M180.1 187h.1M180.1 184.4l1.8 1.8M180.1 181.9v5.1M181.9 186.2h.1M182.7 181.9l-2.6 2.5"/>
</g>
<g fill="#00f" stroke="#00f" stroke-width=".25">
<path d="M185.2 149.9l.5 1.5h-1z"/>
<path d="M184.2 148.4l1.5-.8v1.5z"/>
<path d="M93.3 65.3l1 1.3-1.5-.5z"/>
<path d="M96.8 23.4l.5 1.5h-1z"/>
<path d="M95.8 21.9l1.5-.8v1.5z"/>
<path d="M88.4 184.7l1.8 2.5h-3.5z" fill-rule="evenodd"/>
<path d="M86.7 182.2h3.5l-1.8 2.5z" fill-rule="evenodd"/>
<path d="M58.2 185l1.8 2.5h-3.6z" fill-rule="evenodd"/>
<path d="M56.4 182.4h3.6l-1.8 2.6z" fill-rule="evenodd"/>
<path d="M181.1 187l1.6-1.5v1.5z" fill-rule="evenodd"/>
<path d="M63.8 185l1.8 2.5h-3.6z" fill-rule="evenodd"/>
<path d="M62 182.4h3.6l-1.8 2.6z" fill-rule="evenodd"/>
<path d="M83.4 184.7l1.7 2.5h-3.5z" fill-rule="evenodd"/>
<path d="M81.6 182.2h3.5l-1.7 2.5z" fill-rule="evenodd"/>
</g>
<g fill="#f00" stroke="#f00" stroke-width=".25">
<path d="M181.9 155.7l.8-.7 .7 .7z"/>
<path d="M176.8 183.7l.8 .7-.8 .8z"/>
</g>
<g fill="none" stroke="#804000" stroke-width=".21">
<path d="M247.9 14.3h.1M247.9 12.7l1.6 1.6M249.5 12.7l-1.6 1.6M249.5 14.3h.1M247.9 67.6h.1M247.9 66.1l1.6 1.5M247.9 78.8l1.6 1.5M249.5 66.1l-1.6 1.5M249.5 78.8l-1.6 1.5M249.5 67.6h.1M247.9 80.3h.1M247.9 98.1h.1"/>
<path d="M247.9 96.6l1.6 1.5M247.9 99.1l1.6 1.6M249.5 96.6l-1.6 1.5M249.5 99.1l-1.6 1.6M249.5 80.3h.1M249.5 98.1h.1M247.9 100.7h.1M247.9 113.4h.1M247.9 115.9h.1M247.9 118.4h.1M247.9 111.8l1.6 1.6M247.9 114.3l1.6 1.6"/>
<path d="M247.9 116.9l1.6 1.5M249.5 111.8l-1.6 1.6M249.5 114.3l-1.6 1.6M249.5 116.9l-1.6 1.5M249.5 100.7h.1M249.5 113.4h.1M249.5 115.9h.1M249.5 118.4h.1"/>
</g>
<text font-size="6.1" x="7.9" y="12">Single-eDP LCM</text>
<g font-size="3">
<text x="232.5" y="197.4">ROCK3 Compute Module IO Board</text>
<text x="244.1" y="202.2">LCD_eDP TX</text>
</g>
<g font-size="2.3">
<text x="64.8" y="17.4">VCC12V</text>
<text x="114.3" y="17.1">VCC12V_LCD</text>
<text x="253.3" y="13">1</text>
<text x="253.3" y="15.5">2</text>
<text x="91.2" y="22.9">2</text>
<text x="101.1" y="22.9">3</text>
<text x="253.3" y="18">3</text>
<text x="253.3" y="20.6">4</text>
<text x="253.3" y="23.1">5</text>
<text x="19.3" y="27.6">VCC3V3_LCD0</text>
<text x="253.3" y="25.7">6</text>
<text x="253.3" y="28.2">7</text>
<text x="72.2" y="35.9">25V</text>
<text x="93.7" y="31.5" transform="rotate(-90 93.7 31.5)">1</text>
<text x="112.3" y="33.1">25V</text>
<text x="125" y="33.1">25V</text>
<text x="252" y="35.8">10</text>
<text x="253.3" y="30.7">8</text>
<text x="253.3" y="33.3">9</text>
<text x="252" y="38.4">11</text>
<text x="252" y="40.9">12</text>
<text x="28.7" y="45.8">6.3V</text>
<text x="41.4" y="45.8">6.3V</text>
<text x="54.1" y="45.8">10V</text>
<text x="252" y="43.4">13</text>
<text x="252" y="46">14</text>
<text x="171.7" y="51.4">10V</text>
<text x="177.8" y="50.9">10V</text>
<text x="252" y="48.5">15</text>
<text x="252" y="51.1">16</text>
<text x="252" y="53.6">17</text>
<text x="93.7" y="59.7" transform="rotate(-90 93.7 59.7)">3</text>
<text x="222" y="57">VCC3V3_LCD0</text>
<text x="252" y="56.1">18</text>
<text x="252" y="58.7">19</text>
<text x="86.1" y="63.5">1</text>
<text x="169.2" y="64.6">VCC3V3_LCD0</text>
<text x="252" y="61.2">20</text>
<text x="252" y="63.8">21</text>
<text x="93.7" y="69.6" transform="rotate(-90 93.7 69.6)">2</text>
<text x="252" y="66.3">22</text>
<text x="252" y="68.8">23</text>
<text x="252" y="71.4">24</text>
<text x="252" y="73.9">25</text>
<text x="252" y="76.5">26</text>
<text x="252" y="79">27</text>
<text x="252" y="81.5">28</text>
<text x="39.7" y="87.2">VCC3V3_SYS</text>
<text x="252" y="84.1">29</text>
<text x="252" y="86.6">30</text>
<text x="252" y="89.2">31</text>
<text x="111" y="91.6">VCC3V3_LCD0</text>
<text x="252" y="91.7">32</text>
<text x="252" y="94.2">33</text>
<text x="41.2" y="99.9">10V</text>
<text x="54.7" y="97.3">5</text>
<text x="77.3" y="97.3">1</text>
<text x="252" y="96.8">34</text>
<text x="252" y="99.3">35</text>
<text x="252" y="101.9">36</text>
<text x="54.7" y="107.4">4</text>
<text x="77.3" y="107.4">3</text>
<text x="77.3" y="102.4">2</text>
<text x="222" y="102.7">VCC12V_LCD</text>
<text x="252" y="104.4">37</text>
<text x="252" y="106.9">38</text>
<text x="103.4" y="109.9">10V</text>
<text x="118.9" y="110.1">10V</text>
<text x="252" y="109.5">39</text>
<text x="252" y="112">40</text>
<text x="252" y="114.6">41</text>
<text x="252" y="117.1">42</text>
<text x="263.4" y="124.5" transform="rotate(-90 263.4 124.5)">44</text>
<text x="265.9" y="124.5" transform="rotate(-90 265.9 124.5)">43</text>
<text x="94.5" y="143.4">VCC3V3_TP</text>
<text x="163.1" y="138.6">VCC3V3_SYS</text>
<text x="200.7" y="138.6">VCC3V3_TP</text>
<text x="179.6" y="149.4">2</text>
<text x="189.5" y="149.4">3</text>
<text x="103.4" y="154">16V</text>
<text x="111.8" y="160.5">1</text>
<text x="182.1" y="158" transform="rotate(-90 182.1 158)">1</text>
<text x="111.8" y="163.1">2</text>
<text x="111.8" y="165.6">3</text>
<text x="111.8" y="168.1">4</text>
<text x="111.8" y="170.7">5</text>
<text x="111.8" y="173.2">6</text>
<text x="111.8" y="175.8">7</text>
<text x="111.8" y="178.3">8</text>
<text x="174.5" y="183.9">1</text>
<text x="182.1" y="180.1" transform="rotate(-90 182.1 180.1)">3</text>
<text x="182.1" y="190" transform="rotate(-90 182.1 190)">2</text>
<text x="220" y="196.7">Title:</text>
<text x="287.6" y="197.2">REV</text>
<text x="205.3" y="201.8">A4</text>
<text x="213.4" y="202.3">Page Name:</text>
<text x="287.8" y="202">1.33</text>
<text x="203.8" y="205.8">Date:</text>
<text x="212.4" y="205.6">Tuesday, February 14, 2023</text>
<text x="253" y="205.8">Sheet</text>
<text x="265.7" y="205.9">09</text>
<text x="273.3" y="205.8">of</text>
<text x="280.7" y="205.9">20</text>
</g>
<g font-size="2.3" fill="#000080">
<text x="90.5" y="13.1">R36</text>
<text x="94.3" y="16.6">Q2</text>
<text x="103.7" y="13.1">NC</text>
<text x="94.3" y="19.7">WPM2301</text>
<text x="112.1" y="27.8">C37</text>
<text x="124.8" y="27.8">C39</text>
<text x="71.4" y="30.4">C38</text>
<text x="71.4" y="32.9">100nF</text>
<text x="83.1" y="31.6">R37</text>
<text x="83.1" y="34.2">100K</text>
<text x="112.1" y="30.4">22uF</text>
<text x="124.8" y="30.4">100nF</text>
<text x="28.7" y="40.8">C40</text>
<text x="41.4" y="40.8">C41</text>
<text x="54.1" y="40.8">C42</text>
<text x="28.7" y="43.3">10uF</text>
<text x="41.4" y="43.3">10uF</text>
<text x="54.1" y="43.3">100nF</text>
<text x="189.8" y="45.1">NC/100K</text>
<text x="190" y="42.3">R38</text>
<text x="96.1" y="49.9">R39</text>
<text x="96.1" y="52.5">10K</text>
<text x="171.5" y="54">C44</text>
<text x="171.7" y="48.4">C43</text>
<text x="177.3" y="54">100nF</text>
<text x="177.6" y="48.6">100nF</text>
<text x="190.5" y="57.5">R40</text>
<text x="61.8" y="63.1">R41</text>
<text x="74.5" y="63.4">10K</text>
<text x="96.8" y="63.4">Q3</text>
<text x="96.8" y="65.9">S8050</text>
<text x="190" y="60.3">NC/100K</text>
<text x="57.7" y="92.1">U9</text>
<text x="57.7" y="94.6">SY6280AAC</text>
<text x="33.8" y="97.4">C45</text>
<text x="41.2" y="97.7">1uF</text>
<text x="103.4" y="104.3">C46</text>
<text x="103.4" y="106.8">10uF</text>
<text x="118.7" y="104.8">C47</text>
<text x="118.7" y="107.3">100nF</text>
<text x="214.2" y="104.5">R43</text>
<text x="214.2" y="107.1">100K</text>
<text x="90.7" y="114.9">R42</text>
<text x="90.7" y="117.5">3.3K</text>
<text x="251.5" y="125.1">CON40</text>
<text x="252" y="121.8">J11</text>
<text x="176.6" y="144.1">R44</text>
<text x="191.8" y="144.1">NC</text>
<text x="109.3" y="150.7">C48</text>
<text x="109.3" y="154">1uF</text>
<text x="117.9" y="157.4">J12</text>
<text x="169" y="157.1">R47</text>
<text x="169" y="160.1">10K</text>
<text x="185.2" y="156.8">Q4</text>
<text x="185.2" y="159.4">WPM2015-3/TR</text>
<text x="41.7" y="162.9">R45</text>
<text x="54.9" y="162.7">100R</text>
<text x="41.7" y="172.8">R48</text>
<text x="42.5" y="170.3">R46</text>
<text x="54.7" y="173.1">100R</text>
<text x="55.2" y="170.3">100R</text>
<text x="183.9" y="172.3">R50</text>
<text x="41.7" y="175.6">R49</text>
<text x="54.9" y="175.6">100R</text>
<text x="77" y="178.7">D11</text>
<text x="183.9" y="174.9">22R</text>
<text x="51.9" y="183.8">D9</text>
<text x="67.6" y="185">D10</text>
<text x="71.4" y="181.2">BTR04G02</text>
<text x="116.9" y="183.5">CON6</text>
<text x="184.4" y="183.3">Q5</text>
<text x="184.4" y="185.8">S8050</text>
<text x="45.3" y="186.6">BTR04G02</text>
<text x="66.6" y="187.8">BTR04G02</text>
<text x="90.5" y="189.1">BTR04G02</text>
<text x="91" y="186.8">D12</text>
<text x="160.8" y="186.8">10K</text>
<text x="172.5" y="186.8">R51</text>
</g>
<g font-size="2.3" fill="#004080">
<text x="257.6" y="14.4">NC</text>
<text x="257.6" y="17">GND1</text>
<text x="257.6" y="19.5">3N</text>
<text x="257.6" y="22.1">3P</text>
<text x="257.6" y="24.6">GND2</text>
<text x="257.6" y="27.1">2N</text>
<text x="257.6" y="29.7">2P</text>
<text x="257.6" y="32.2">GND3</text>
<text x="257.6" y="34.8">1N</text>
<text x="257.6" y="37.3">1P</text>
<text x="257.6" y="39.8">GND4</text>
<text x="257.6" y="42.4">0N</text>
<text x="257.6" y="44.9">0P</text>
<text x="257.6" y="47.5">GND5</text>
<text x="257.6" y="50">AUXP</text>
<text x="257.6" y="52.5">AUXN</text>
<text x="257.6" y="55.1">GND6</text>
<text x="257.6" y="57.6">VDD1</text>
<text x="257.6" y="60.2">VDD2</text>
<text x="257.6" y="62.7">VDD3</text>
<text x="257.6" y="65.2">VDD4</text>
<text x="257.6" y="67.8">NC1</text>
<text x="257.6" y="70.3">GND7</text>
<text x="257.6" y="72.9">GND8</text>
<text x="257.6" y="75.4">GND9</text>
<text x="257.6" y="77.9">GND10</text>
<text x="257.6" y="80.5">HPD</text>
<text x="257.6" y="83">GND11</text>
<text x="257.6" y="85.6">GND12</text>
<text x="257.6" y="88.1">GND13</text>
<text x="257.6" y="90.6">GND14</text>
<text x="257.6" y="93.2">BL_EN</text>
<text x="257.6" y="95.7">BL_PWM</text>
<text x="59" y="98.8">IN</text>
<text x="69.1" y="98.8">VOUT</text>
<text x="257.6" y="98.3">NC2</text>
<text x="257.6" y="100.8">NC3</text>
<text x="70.4" y="103.8">GND</text>
<text x="257.6" y="103.3">VBL1</text>
<text x="257.6" y="105.9">VBL2</text>
<text x="59" y="108.9">EN</text>
<text x="70.4" y="108.9">OCB</text>
<text x="257.6" y="108.4">VBL3</text>
<text x="257.6" y="111">VBL4</text>
<text x="257.6" y="113.5">NC4</text>
<text x="257.6" y="116">n</text>
<text x="257.6" y="118.6">nn</text>
<text x="264.9" y="118.9" transform="rotate(-90 264.9 118.9)">GND44</text>
<text x="267.5" y="118.9" transform="rotate(-90 267.5 118.9)">GND43</text>
<text x="116.1" y="162">RESET</text>
<text x="116.1" y="164.5">VCC</text>
<text x="116.1" y="167.1">GND1</text>
<text x="116.1" y="169.6">INT</text>
<text x="116.1" y="172.2">SDA</text>
<text x="116.1" y="174.7">SCL</text>
<text x="116.1" y="177.2">GND2</text>
<text x="116.1" y="179.8">GND3</text>
</g>
<g font-size="2.3" fill="#f00">
<text x="203" y="19.2">EDP_TX_D3N</text>
<text x="203" y="21.7">EDP_TX_D3P</text>
<text x="203" y="26.8">EDP_TX_D2N</text>
<text x="203" y="29.3">EDP_TX_D2P</text>
<text x="203" y="34.4">EDP_TX_D1N</text>
<text x="203" y="37">EDP_TX_D1P</text>
<text x="202.5" y="42">EDP_TX_D0N</text>
<text x="202.5" y="44.6">EDP_TX_D0P</text>
<text x="147.1" y="49.7">EDP_TX_AUXP</text>
<text x="147.1" y="52.2">EDP_TX_AUXN</text>
<text x="201.5" y="48.1">EDPTX_AUXP</text>
<text x="201.5" y="50.7">EDPTX_AUXN</text>
<text x="35.9" y="64.6">LCD1_PWREN_H</text>
<text x="189" y="95.4">LCD0_BL_PWM5</text>
<text x="191.1" y="92.8">LCD0_BL_EN</text>
<text x="28.5" y="108.6">LCD1_PWREN_H</text>
<text x="18.6" y="161.4">TP_RST_L</text>
<text x="14.3" y="171.8">I2C3_SDA_TP</text>
<text x="18.6" y="169">TP_INT_L</text>
<text x="14.8" y="174.4">I2C3_SCL_TP</text>
<text x="143.3" y="185">TP_PWR_DET</text>
</g>
<text font-size="2.2" x="204" y="197.1">Size</text>
<g font-size="1.8">
<text x="31.7" y="1.9">5</text>
<text x="90.1" y="1.9">4</text>
<text x="148.5" y="1.9">3</text>
<text x="206.8" y="1.9">2</text>
<text x="265.2" y="1.9">1</text>
<text x=".7" y="29.8">D</text>
<text x="295.1" y="29.8">D</text>
<text x=".7" y="80.9">C</text>
<text x="295.1" y="80.9">C</text>
<text x=".7" y="132.1">B</text>
<text x="295.1" y="132.1">B</text>
<text x=".7" y="183.3">A</text>
<text x="295.1" y="183.3">A</text>
<text x="31.7" y="209.2">5</text>
<text x="90.1" y="209.2">4</text>
<text x="148.5" y="209.2">3</text>
<text x="206.8" y="209.2">2</text>
<text x="265.2" y="209.2">1</text>
</g>
</svg>
